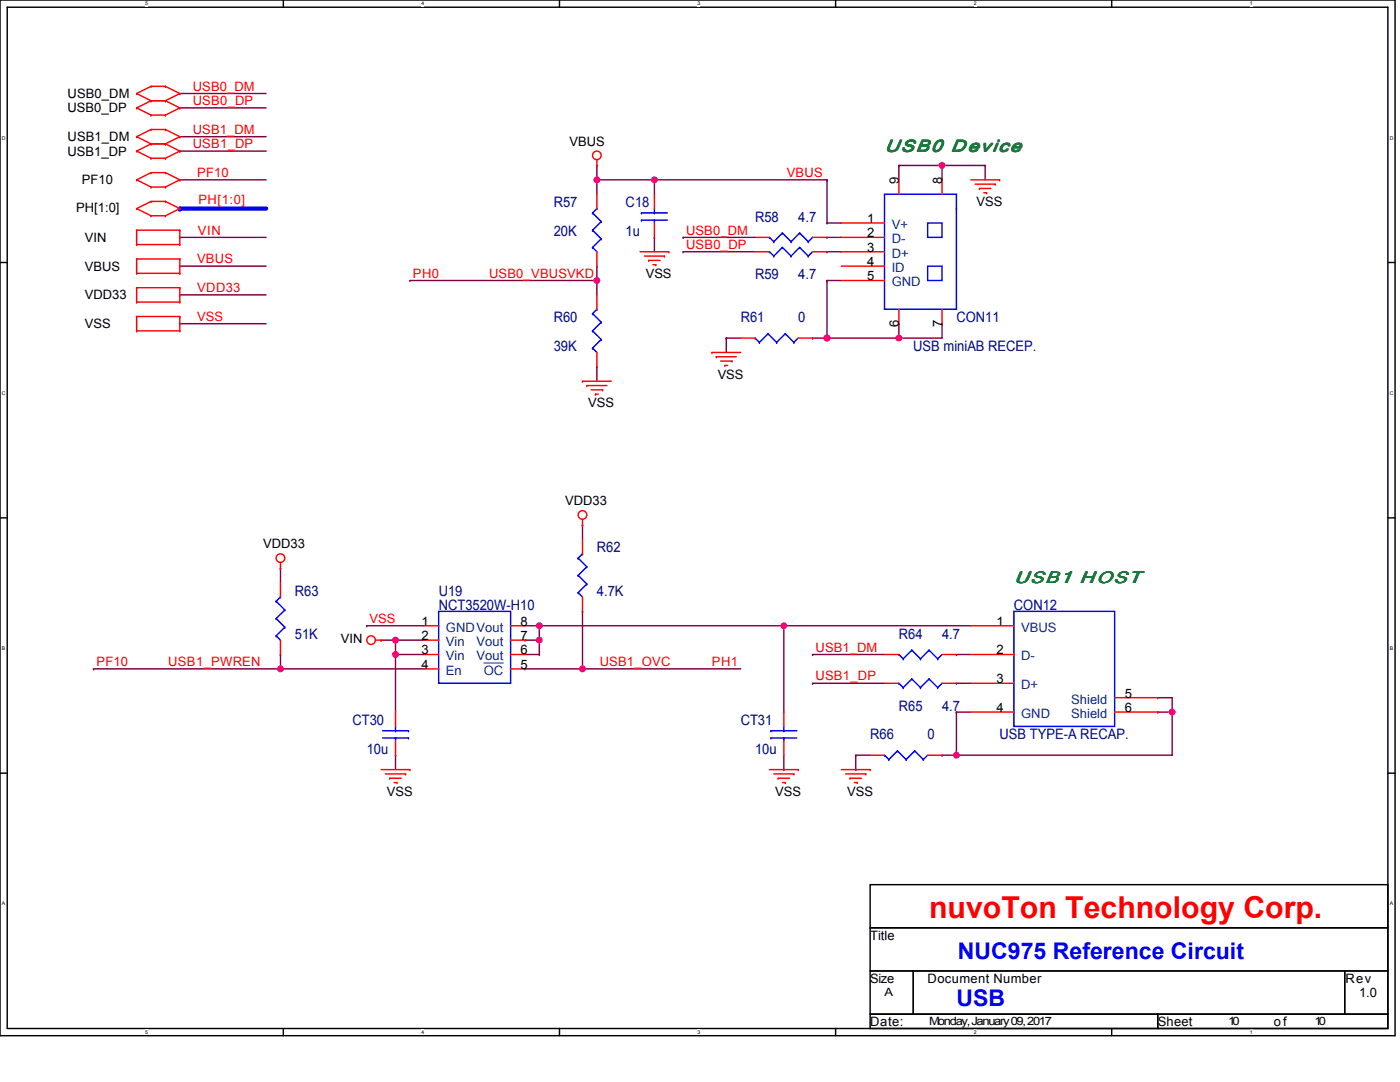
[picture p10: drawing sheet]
<svg xmlns="http://www.w3.org/2000/svg" width="279mm" height="216mm" viewBox="0 0 279 216" stroke-linecap="round" stroke-linejoin="round" font-family="sans-serif">
<path d="M0 0h278.4v206.7h-278.4zM1.4 1.4h275.6v203.8h-275.6z" fill="none" stroke="#000" stroke-width=".29"/>
<g fill="#fff">
<path d="M29 .2h.6v1.1h-.6z"/>
<path d="M29 205.4h.6v1.1h-.6z"/>
</g>
<path d="M56.5 0v1.4M56.5 205.2v1.5" fill="none" stroke="#000" stroke-width=".29"/>
<g fill="#fff">
<path d="M84.1 .2h.6v1.1h-.6z"/>
<path d="M84.1 205.4h.6v1.1h-.6z"/>
</g>
<path d="M111.7 0v1.4M111.7 205.2v1.5" fill="none" stroke="#000" stroke-width=".29"/>
<g fill="#fff">
<path d="M139.2 .2h.6v1.1h-.6z"/>
<path d="M139.2 205.4h.6v1.1h-.6z"/>
</g>
<path d="M166.8 0v1.4M166.8 205.2v1.5" fill="none" stroke="#000" stroke-width=".29"/>
<g fill="#fff">
<path d="M194.3 .2h.6v1.1h-.6z"/>
<path d="M194.3 205.4h.6v1.1h-.6z"/>
</g>
<path d="M221.9 0v1.4M221.9 205.2v1.5" fill="none" stroke="#000" stroke-width=".29"/>
<g fill="#fff">
<path d="M249.4 .2h.6v1.1h-.6z"/>
<path d="M249.4 205.4h.6v1.1h-.6z"/>
<path d="M.4 26.9h.7v1.2h-.7z"/>
<path d="M277.3 26.9h.8v1.2h-.8z"/>
<path d="M.4 77.9h.7v1.1h-.7z"/>
<path d="M277.3 77.9h.8v1.1h-.8z"/>
</g>
<path d="M0 52.4h1.4M277 52.4h1.4" fill="none" stroke="#000" stroke-width=".29"/>
<g fill="#fff">
<path d="M.4 128.8h.7v1.2h-.7z"/>
<path d="M277.3 128.8h.7v1.2h-.7z"/>
</g>
<path d="M0 103.3h1.4M277 103.3h1.4" fill="none" stroke="#000" stroke-width=".29"/>
<g fill="#fff">
<path d="M.4 179.7h.7v1.2h-.7z"/>
<path d="M277.3 179.7h.7v1.2h-.7z"/>
</g>
<path d="M0 154.3h1.4M277 154.3h1.4" fill="none" stroke="#000" stroke-width=".29"/>
<g fill="none" stroke="#800040" stroke-width=".29">
<path d="M119.1 35.9h.1M119.1 33h.1M119.1 33v5.8M130.6 35.9h.1M130.6 35.9h34.4M165 35.9h.1M165 35.9v8.6M179.4 33h.1M179.4 33v2.9M188 33h.1M188 33v2.9M196.6 33h.1"/>
<path d="M196.6 33v2.9M119.1 56h.1M119.1 56v2.8M136.3 50.2h.1M136.3 47.4h.1M136.3 50.2h14.4M136.3 47.4h14.4M165 47.4h.1M165 50.2h.1M165 44.5h.1M165 56h.1M165 50.2h2.9"/>
<path d="M165 47.4h2.9M165 56v11.5M165 44.5h2.9M165 56h2.9M119.1 73.2h.1M119.1 73.2v2.9M145 67.5h.1M145 67.5v2.8M162.2 67.5h.1M165 67.5h.1M179.4 64.6h.1M179.4 67.5h.1"/>
<path d="M179.4 64.6v2.9M188 64.6h.1M188 64.6v2.9h-25.8M56 113.4h.1M56 113.4v2.8M116.2 104.8h.1M116.2 104.8v2.8M56 133.5h.1M56 130.6h.1M56 133.5h28.7M56 130.6v2.9M73.2 124.9h.1"/>
<path d="M73.2 124.9h11.5M76.1 127.7h.1M76.1 127.7h8.6M78.9 130.6h.1M78.9 127.7h.1M78.9 130.6h5.8M78.9 127.7v14.4M116.2 133.5h.1M116.2 122h.1M116.2 133.5h31.6M116.2 122v11.5M231.1 139.2h.1"/>
<path d="M231.1 139.2h2.8v11.5h-45.9M78.9 150.7h.1M78.9 150.7v2.9M170.8 150.7h.1M170.8 150.7h2.9M188 150.7h.1M190.9 142.1h.1M190.9 150.7h.1M190.9 142.1h2.8M190.9 142.1v8.6M231.1 142.1h.1M231.1 142.1h2.8"/>
<path d="M233.9 142.1h.1"/>
</g>
<path d="M35.9 41.6h17.2" fill="none" stroke="#00f" stroke-width=".86"/>
<circle cx="35.9" cy="41.6" r=".43" fill="#00f"/>
<g fill="none" stroke="#800040" stroke-width=".29">
<path d="M35.9 18.7h.1M35.9 18.7h17.2M35.9 35.9h.1M35.9 21.5h.1M35.9 30.1h.1M35.9 27.3h.1M35.9 35.9h17.2M35.9 21.5h17.2M35.9 30.1h17.2M35.9 27.3h17.2M119.1 35.9h.1M119.1 35.9h11.5"/>
<path d="M130.6 35.9h.1M130.6 35.9v2.9M179.4 33h.1M179.4 33h17.2M188 33h.1M35.9 53.1h.1M35.9 58.8h.1M35.9 47.4h.1M35.9 53.1h17.2M35.9 58.8h17.2M35.9 47.4h17.2M81.8 56h.1"/>
<path d="M119.1 53.1h.1M119.1 53.1v2.9h-37.3M130.6 47.4h.1M130.6 47.4v2.8M35.9 64.6h.1M35.9 64.6h17.2M145 67.5h.1M145 67.5h2.8M18.7 133.5h.1M18.7 133.5h37.3M104.8 133.5h.1M104.8 127.7h.1"/>
<path d="M104.8 133.5h11.4M104.8 130.6h2.8M104.8 124.9h88.9M104.8 127.7h2.8M107.6 124.9h.1M107.6 127.7h.1M107.6 130.6h.1M107.6 124.9v5.7M156.4 124.9h.1M156.4 124.9v17.2M162.2 130.6h.1M162.2 136.3h.1"/>
<path d="M162.2 130.6h14.3M162.2 136.3h14.3M190.9 130.6h.1M190.9 136.3h.1M190.9 130.6h2.8M190.9 136.3h2.8M156.4 153.6h.1M156.4 150.7v2.9M170.8 153.6h.1M170.8 150.7v2.9"/>
</g>
<g fill="none" stroke="#f00" stroke-width=".29">
<path d="M27.3 18.7h.1M27.3 18.7l2.8 1.4M30.1 17.2h.1M30.1 17.2l-2.8 1.5M30.1 17.2h2.9M33 17.2h.1M33 17.2l2.9 1.5M35.9 18.7h.1M35.9 18.7l-2.9 1.4M27.3 35.9h.1M27.3 21.5h.1M27.3 30.1h.1"/>
<path d="M27.3 27.3h.1M27.3 35.9l2.8 1.4M27.3 21.5l2.8 1.5M27.3 30.1l2.8 1.5M27.3 27.3l2.8 1.4M30.1 34.4h.1M30.1 37.3h.1M30.1 20.1h.1M30.1 23h.1M30.1 28.7h.1M30.1 31.6h.1M30.1 25.8h.1"/>
<path d="M30.1 34.4l-2.8 1.5M30.1 34.4h2.9M30.1 37.3h2.9M30.1 20.1l-2.8 1.4M30.1 20.1h2.9M30.1 23h2.9M30.1 28.7l-2.8 1.4M30.1 28.7h2.9M30.1 31.6h2.9M30.1 25.8l-2.8 1.5M30.1 25.8h2.9M33 34.4h.1"/>
<path d="M33 37.3h.1M33 20.1h.1M33 23h.1M33 28.7h.1M33 31.6h.1M33 25.8h.1M33 34.4l2.9 1.5M33 20.1l2.9 1.4M33 28.7l2.9 1.4M33 25.8l2.9 1.5M35.9 35.9h.1M35.9 21.5h.1"/>
<path d="M35.9 30.1h.1M35.9 27.3h.1M35.9 35.9l-2.9 1.4M35.9 21.5l-2.9 1.5M35.9 30.1l-2.9 1.5M35.9 27.3l-2.9 1.4M119.1 33h.1M119.1 31.9v1.1M119.1 38.8v2.8M130.6 38.8v2.8M179.4 35.9v2.9M188 35.9v2.9"/>
<path d="M193.7 35.9h5.8M194.6 36.7h4M195.5 37.6h.1M195.5 37.6h2.3M196.3 38.5h.6M196.9 38.5h.1M198.6 36.7h.1M199.5 35.9h.1M27.3 41.6h.1M27.3 54.5h.1M27.3 51.7h.1M27.3 57.4h.1"/>
<path d="M27.3 48.8h.1M27.3 45.9h.1M27.3 41.6l2.8 1.5M27.3 51.7h8.6M27.3 54.5h8.6M27.3 45.9v2.9M27.3 51.7v2.8M27.3 57.4v2.9M27.3 57.4h8.6M27.3 45.9h8.6M27.3 48.8h8.6M30.1 40.2h.1"/>
<path d="M30.1 43.1h.1M30.1 40.2l-2.8 1.4M30.1 40.2h2.9M30.1 43.1h2.9M33 40.2h.1M33 43.1h.1M33 40.2l2.9 1.4M35.9 41.6h.1M35.9 51.7h.1M35.9 54.5h.1M35.9 57.4h.1M35.9 45.9h.1"/>
<path d="M35.9 48.8h.1M35.9 41.6l-2.9 1.5M35.9 45.9v2.9M35.9 51.7v2.8M35.9 57.4v2.9M119.1 50.2v2.9M119.1 58.8v2.9M127.7 50.2h5.8M128.6 51.1h4M129.5 52h.1M129.5 52h2.2M130.3 52.8h.6"/>
<path d="M130.6 44.5v2.9M130.9 52.8h.1M132.6 51.1h.1M133.5 50.2h.1M150.7 50.2h2.9M150.7 47.4h2.9M162.2 50.2h2.8M162.2 47.4h2.8M167.9 50.2h8.6M167.9 47.4h8.6M167.9 44.5h8.6M167.9 53.1h8.6"/>
<path d="M167.9 56h8.6M27.3 60.3h.1M27.3 66h.1M27.3 63.2h.1M27.3 63.2v2.8M27.3 60.3h8.6M27.3 63.2h8.6M27.3 66h8.6M35.9 60.3h.1M35.9 63.2h.1M35.9 66h.1M35.9 63.2v2.8"/>
<path d="M116.2 76.1h.1M116.2 76.1h5.8M117.1 76.9h.1M117.1 76.9h4M118 77.8h2.3M118.8 78.7h.1M118.8 78.7h.6M119.1 70.3v2.9M120.3 77.8h.1M142.1 70.3h.1M142.1 70.3h5.7M142.9 71.2h.1"/>
<path d="M142.9 71.2h4.1M143.8 72h2.3M144.7 72.9h.1M144.7 72.9h.5M146.1 72h.1M147.8 67.5h2.9M159.3 67.5h2.9M179.4 61.7v2.9M188 61.7v2.9M56 113.4h.1M56 112.2v1.2M56 116.2v2.9"/>
<path d="M116.2 104.8h.1M116.2 103.6v1.2M116.2 107.6v2.9M116.2 119.1v2.9M56 127.7v2.9M74.9 127.7h1.2M76.1 127.7h.1M84.7 127.7h2.8M84.7 130.6h2.8M84.7 124.9h2.8M84.7 133.5h2.8M101.9 127.7h2.9"/>
<path d="M101.9 130.6h2.9M101.9 124.9h2.9M101.9 133.5h2.9M176.5 130.6h2.9M176.5 136.3h2.9M188 130.6h2.9M188 136.3h2.9M193.7 130.6h8.7M193.7 136.3h8.7M193.7 124.9h8.7M222.4 139.2h8.7M76.1 153.6h5.7"/>
<path d="M76.9 154.4h4M77.8 155.3h.1M77.8 155.3h2.3M78.7 156.1h.5M78.9 142.1v2.9M78.9 147.8v2.9M79.2 156.1h.1M80.9 154.4h.1M81.8 153.6h.1M153.6 153.6h5.7M154.4 154.4h4M155.3 155.3h.1"/>
<path d="M155.3 155.3h2.3M156.1 156.1h.6M156.4 142.1v2.9M156.4 147.8v2.9M156.7 156.1h.1M158.4 154.4h.1M159.3 153.6h.1M167.9 153.6h5.8M168.8 154.4h4M169.6 155.3h.1M169.6 155.3h2.3M170.5 156.1h.6"/>
<path d="M171.1 156.1h.1M172.8 154.4h.1M173.7 153.6h.1M173.7 150.7h2.8M185.1 150.7h2.9M193.7 142.1h8.7M222.4 142.1h8.7"/>
<circle cx="119.1" cy="31" r=".86"/>
<circle cx="56" cy="111.4" r=".86"/>
<circle cx="116.2" cy="102.8" r=".86"/>
<circle cx="74.1" cy="127.7" r=".86"/>
</g>
<path d="M173.7 176.5h103.3v8.6h-103.3zM173.7 185.1h103.3v8.6h-103.3zM173.7 193.7h8.6v8.7h-8.6zM182.3 193.7h86.1v8.7h-86.1zM268.4 193.7h8.6v8.7h-8.6zM173.7 202.4h57.4v2.8h-57.4zM231.1 202.4h45.9v2.8h-45.9z" fill="none" stroke="#000" stroke-width=".29"/>
<g fill="none" stroke="#00f" stroke-width=".29">
<path d="M176.5 38.8h14.4v22.9h-14.4zM118.3 49.4h.1M118.3 45.9h.1M118.3 42.5h.1M118.3 49.4l.8 .8M118.3 45.9l1.7 1.8M118.3 42.5l1.7 1.7M119.1 41.6h.1M119.1 41.6l-.8 .9M120 47.7h.1M120 44.2h.1M120 47.7l-1.7 1.7"/>
<path d="M120 44.2l-1.7 1.7M128 42.5h.1M128 43.9h.1M128 42.5h5.2M128 43.9h5.2M130.6 43.9h.1M130.6 42.5h.1M130.6 41.6v.9M130.6 43.9v.6M153.6 47.4h.1M153.6 50.2h.1M153.6 47.4l.8 .8"/>
<path d="M153.6 50.2l.8 .9M154.4 48.2h.1M154.4 51.1h.1M156.1 46.5h.1M156.1 49.4h.1M156.1 46.5l1.8 1.7M156.1 46.5l-1.7 1.7M156.1 49.4l1.8 1.7M156.1 49.4l-1.7 1.7M157.9 48.2h.1M157.9 51.1h.1M159.6 46.5h.1"/>
<path d="M159.6 49.4h.1M159.6 46.5l1.7 1.7M159.6 46.5l-1.7 1.7M159.6 49.4l1.7 1.7M159.6 49.4l-1.7 1.7M161.3 48.2h.1M161.3 51.1h.1M162.2 47.4l-.9 .8M162.2 50.2l-.9 .9M185.1 44.5h2.9v2.9h-2.9zM185.1 53.1h2.9v2.9h-2.9zM190.9 41.6h.1"/>
<path d="M118.3 69.5h.1M118.3 66h.1M118.3 62.6h.1M118.3 69.5l.8 .8M118.3 66l1.7 1.7M118.3 62.6l1.7 1.7M119.1 61.7h.1M119.1 61.7l-.8 .9M120 67.7h.1M120 64.3h.1M120 67.7l-1.7 1.8M120 64.3l-1.7 1.7"/>
<path d="M150.7 67.5h.1M150.7 67.5l.9 .8M151.6 68.3h.1M153.3 66.6h.1M153.3 66.6l1.7 1.7M153.3 66.6l-1.7 1.7M155 68.3h.1M156.7 66.6h.1M156.7 66.6l1.7 1.7M156.7 66.6l-1.7 1.7M158.4 68.3h.1M159.3 67.5l-.9 .8"/>
<path d="M55.1 120h.1M55.1 120l1.7 1.7M56 119.1h.1M56 119.1l-.9 .9M115.4 118.3h.1M115.4 114.8h.1M115.4 111.4h.1M115.4 118.3l.8 .8M115.4 114.8l1.7 1.7M115.4 111.4l1.7 1.7M116.2 110.5h.1M116.2 110.5l-.8 .9"/>
<path d="M117.1 116.5h.1M117.1 113.1h.1M117.1 116.5l-1.7 1.8M117.1 113.1l-1.7 1.7M55.1 126.9h.1M55.1 123.4h.1M55.1 126.9l.9 .8M55.1 123.4l1.7 1.7M56.8 125.1h.1M56.8 121.7h.1M56.8 125.1l-1.7 1.8M56.8 121.7l-1.7 1.7"/>
<path d="M87.5 122h14.4v14.3h-14.4zM179.4 130.6h.1M179.4 136.3h.1M179.4 130.6l.9 .9M179.4 136.3l.9 .9M180.3 131.5h.1M180.3 137.2h.1M182 129.7h.1M182 135.5h.1M182 129.7l1.7 1.8M182 129.7l-1.7 1.8M182 135.5l1.7 1.7"/>
<path d="M182 135.5l-1.7 1.7M183.7 131.5h.1M183.7 137.2h.1M185.4 129.7h.1M185.4 135.5h.1M185.4 129.7l1.7 1.8M185.4 129.7l-1.7 1.8M185.4 135.5l1.7 1.7M185.4 135.5l-1.7 1.7M187.1 131.5h.1M187.1 137.2h.1M188 130.6l-.9 .9"/>
<path d="M188 136.3l-.9 .9M202.4 122h20v23h-20zM76.4 145.8h5.1M76.4 147.3h5.1M78.9 147.3h.1M78.9 145.8h.1M78.9 145v.8M78.9 147.3v.5M81.5 145.8h.1M81.5 147.3h.1M153.8 145.8h.1M153.8 147.3h.1"/>
<path d="M153.8 145.8h5.2M153.8 147.3h5.2M156.4 147.3h.1M156.4 145.8h.1M156.4 145v.8M156.4 147.3v.5M176.5 150.7h.1M176.5 150.7l.9 .9M177.4 151.6h.1M179.1 149.8h.1M179.1 149.8l1.7 1.8M179.1 149.8l-1.7 1.8"/>
<path d="M180.8 151.6h.1M182.5 149.8h.1M182.5 149.8l1.8 1.8M182.5 149.8l-1.7 1.8M184.3 151.6h.1M185.1 150.7l-.8 .9"/>
</g>
<path d="M96.6 132.3h3.9" fill="none" stroke="#004080" stroke-width=".2"/>
<circle cx="56" cy="133.5" r=".57" fill="#f0f"/>
<circle cx="56" cy="133.5" r=".57" fill="none" stroke="#f0f" stroke-width=".29"/>
<circle cx="233.9" cy="142.1" r=".57" fill="#f0f"/>
<circle cx="233.9" cy="142.1" r=".57" fill="none" stroke="#f0f" stroke-width=".29"/>
<circle cx="190.9" cy="150.7" r=".57" fill="#f0f"/>
<circle cx="190.9" cy="150.7" r=".57" fill="none" stroke="#f0f" stroke-width=".29"/>
<circle cx="179.4" cy="67.5" r=".57" fill="#f0f"/>
<circle cx="179.4" cy="67.5" r=".57" fill="none" stroke="#f0f" stroke-width=".29"/>
<circle cx="130.6" cy="35.9" r=".57" fill="#f0f"/>
<circle cx="130.6" cy="35.9" r=".57" fill="none" stroke="#f0f" stroke-width=".29"/>
<circle cx="78.9" cy="130.6" r=".57" fill="#f0f"/>
<circle cx="78.9" cy="130.6" r=".57" fill="none" stroke="#f0f" stroke-width=".29"/>
<circle cx="116.2" cy="133.5" r=".57" fill="#f0f"/>
<circle cx="116.2" cy="133.5" r=".57" fill="none" stroke="#f0f" stroke-width=".29"/>
<circle cx="165" cy="67.5" r=".57" fill="#f0f"/>
<circle cx="165" cy="67.5" r=".57" fill="none" stroke="#f0f" stroke-width=".29"/>
<circle cx="78.9" cy="127.7" r=".57" fill="#f0f"/>
<circle cx="78.9" cy="127.7" r=".57" fill="none" stroke="#f0f" stroke-width=".29"/>
<circle cx="165" cy="67.5" r=".57" fill="#f0f"/>
<circle cx="165" cy="67.5" r=".57" fill="none" stroke="#f0f" stroke-width=".29"/>
<circle cx="119.1" cy="56" r=".57" fill="#f0f"/>
<circle cx="119.1" cy="56" r=".57" fill="none" stroke="#f0f" stroke-width=".29"/>
<circle cx="107.6" cy="124.9" r=".57" fill="#f0f"/>
<circle cx="107.6" cy="124.9" r=".57" fill="none" stroke="#f0f" stroke-width=".29"/>
<circle cx="156.4" cy="124.9" r=".57" fill="#f0f"/>
<circle cx="156.4" cy="124.9" r=".57" fill="none" stroke="#f0f" stroke-width=".29"/>
<circle cx="188" cy="33" r=".57" fill="#f0f"/>
<circle cx="188" cy="33" r=".57" fill="none" stroke="#f0f" stroke-width=".29"/>
<circle cx="107.6" cy="127.7" r=".57" fill="#f0f"/>
<circle cx="107.6" cy="127.7" r=".57" fill="none" stroke="#f0f" stroke-width=".29"/>
<circle cx="119.1" cy="35.9" r=".57" fill="#f0f"/>
<circle cx="119.1" cy="35.9" r=".57" fill="none" stroke="#f0f" stroke-width=".29"/>
<text font-size="6" fill="#f00" x="185.4" y="183.1">nuvoTon Technology Corp.</text>
<g font-size="4.6" fill="#00f">
<text x="191.2" y="191.3">NUC975 Reference Circuit</text>
<text x="190.9" y="200.8">USB</text>
</g>
<g font-size="3.4" fill="#008000">
<text x="176.5" y="30.2">USB0 D evice</text>
<text x="176.6" y="30.2">USB0 Device</text>
<text x="202.4" y="116.3">USB1 H OST</text>
<text x="202.4" y="116.3">USB1 HOST</text>
</g>
<g font-size="2.9" fill="#000080">
<text x="110.5" y="41.4">R57</text>
<text x="124.9" y="41.4">C18</text>
<text x="110.5" y="47.1">20K</text>
<text x="124.9" y="47.1">1u</text>
<text x="150.7" y="44.2">R58</text>
<text x="159.3" y="44.2">4.7</text>
<text x="150.7" y="55.7">R59</text>
<text x="159.3" y="55.7">4.7</text>
<text x="110.5" y="64.3">R60</text>
<text x="147.8" y="64.3">R61</text>
<text x="159.3" y="64.3">0</text>
<text x="190.9" y="64.3">CON11</text>
<text x="110.5" y="70.1">39K</text>
<text x="182.3" y="70.1">USB miniAB RECEP.</text>
<text x="119.1" y="110.2">R62</text>
<text x="58.8" y="118.8">R63</text>
<text x="87.5" y="118.8">U19</text>
<text x="119.1" y="118.8">4.7K</text>
<text x="87.5" y="121.7">NCT3520W-H10</text>
<text x="202.4" y="121.7">CON12</text>
<text x="58.8" y="127.5">51K</text>
<text x="179.4" y="127.5">R64</text>
<text x="188" y="127.5">4.7</text>
<text x="179.4" y="141.8">R65</text>
<text x="188" y="141.8">4.7</text>
<text x="70.3" y="144.7">CT30</text>
<text x="147.8" y="144.7">CT31</text>
<text x="173.7" y="147.5">R66</text>
<text x="185.1" y="147.5">0</text>
<text x="199.5" y="147.5">USB TYPE-A RECAP.</text>
<text x="73.2" y="150.4">10u</text>
<text x="150.7" y="150.4">10u</text>
</g>
<g font-size="2.6">
<text x="13.5" y="22.4">USB0_DP</text>
<text x="13.5" y="19.6">USB0_DM</text>
<text x="13.5" y="28.2">USB1_DM</text>
<text x="113.7" y="29">VBUS</text>
<text x="13.5" y="31">USB1_DP</text>
<text x="16.4" y="36.8">PF10</text>
<text x="179.4" y="36.7" transform="rotate(-90 179.4 36.7)">9</text>
<text x="188" y="36.7" transform="rotate(-90 188 36.7)">8</text>
<text x="194.9" y="41.1">VSS</text>
<text x="15.2" y="42.2">PH[1:0]</text>
<text x="173.1" y="44.5">1</text>
<text x="173.1" y="47.4">2</text>
<text x="16.9" y="48.3">VIN</text>
<text x="173.1" y="50.2">3</text>
<text x="173.1" y="53.1">4</text>
<text x="16.9" y="54">VBUS</text>
<text x="16.9" y="59.7">VDD33</text>
<text x="128.9" y="55.4">VSS</text>
<text x="173.1" y="56">5</text>
<text x="16.9" y="65.5">VSS</text>
<text x="179.4" y="65.2" transform="rotate(-90 179.4 65.2)">6</text>
<text x="188" y="65.2" transform="rotate(-90 188 65.2)">7</text>
<text x="143.2" y="75.5">VSS</text>
<text x="117.4" y="81.3">VSS</text>
<text x="112.8" y="100.8">VDD33</text>
<text x="52.5" y="109.4">VDD33</text>
<text x="84.1" y="124.9">1</text>
<text x="103.9" y="124.9">8</text>
<text x="198.9" y="124.9">1</text>
<text x="68" y="128.3">VIN</text>
<text x="84.1" y="127.7">2</text>
<text x="84.1" y="130.6">3</text>
<text x="103.9" y="130.6">6</text>
<text x="103.9" y="127.7">7</text>
<text x="198.9" y="130.6">2</text>
<text x="84.1" y="133.5">4</text>
<text x="103.9" y="133.5">5</text>
<text x="198.9" y="136.3">3</text>
<text x="198.9" y="142.1">4</text>
<text x="224.5" y="139.2">5</text>
<text x="224.5" y="142.1">6</text>
<text x="77.2" y="158.8">VSS</text>
<text x="154.7" y="158.8">VSS</text>
<text x="169.1" y="158.8">VSS</text>
<text x="173.7" y="187.5">Title</text>
<text x="173.7" y="196.1">Size</text>
<text x="185.1" y="196.1">Document Number</text>
<text x="268.5" y="196.1">Rev</text>
<text x="271.2" y="199">1.0</text>
<text x="173.7" y="204.7">Date:</text>
<text x="231.1" y="204.7">Sheet</text>
<text x="254.2" y="204.7">of</text>
</g>
<g font-size="2.6" fill="#f00">
<text x="38.5" y="21">USB0_DP</text>
<text x="38.5" y="18.1">USB0_DM</text>
<text x="38.5" y="29.6">USB1_DP</text>
<text x="38.5" y="26.7">USB1_DM</text>
<text x="39.3" y="35.3">PF10</text>
<text x="157" y="35.3">VBUS</text>
<text x="39.6" y="40.8">PH[1:0]</text>
<text x="39.5" y="46.8">VIN</text>
<text x="136.9" y="46.8">USB0_DM</text>
<text x="39.3" y="52.5">VBUS</text>
<text x="136.9" y="49.7">USB0_DP</text>
<text x="39.3" y="58.3">VDD33</text>
<text x="82.4" y="55.4">PH0</text>
<text x="97.6" y="55.4">USB0_VBUSVKD</text>
<text x="39.3" y="64">VSS</text>
<text x="73.8" y="124.3">VSS</text>
<text x="162.8" y="130">USB1_DM</text>
<text x="19.2" y="132.9">PF10</text>
<text x="33.6" y="132.9">USB1_PWREN</text>
<text x="119.7" y="132.9">USB1_OVC</text>
<text x="142.1" y="132.9">PH1</text>
<text x="162.7" y="135.8">USB1_DP</text>
</g>
<g font-size="2.6" fill="#004080">
<text x="178" y="45.7">V+</text>
<text x="178" y="48.5">D-</text>
<text x="178" y="51.4">D+</text>
<text x="178" y="54.3">ID</text>
<text x="178" y="57.1">GND</text>
<text x="89" y="126">GNDVout</text>
<text x="89" y="128.9">Vin</text>
<text x="89" y="131.8">Vin</text>
<text x="95.1" y="131.8">Vout</text>
<text x="95.1" y="128.9">Vout</text>
<text x="203.8" y="126">VBUS</text>
<text x="203.8" y="131.8">D-</text>
<text x="89" y="134.6">En</text>
<text x="96.6" y="134.6">OC</text>
<text x="203.8" y="137.5">D+</text>
<text x="203.8" y="143.2">GND</text>
<text x="213.8" y="140.4">Shield</text>
<text x="213.8" y="143.2">Shield</text>
</g>
<g font-size="2.3">
<text x="176.5" y="198.7">A</text>
<text x="185.4" y="204.4">Monday, January 09, 2017</text>
<text x="245.1" y="204.4">10</text>
<text x="262.3" y="204.4">10</text>
</g>
<g font-size="1">
<text x="29" y="1.1">5</text>
<text x="84.1" y="1.1">4</text>
<text x="139.2" y="1.1">3</text>
<text x="194.3" y="1.1">2</text>
<text x="249.4" y="1.1">1</text>
<text x=".4" y="27.8">D</text>
<text x="277.3" y="27.8">D</text>
<text x=".4" y="78.8">C</text>
<text x="277.3" y="78.8">C</text>
<text x=".4" y="129.7">B</text>
<text x="277.3" y="129.7">B</text>
<text x=".4" y="180.7">A</text>
<text x="277.3" y="180.7">A</text>
<text x="29" y="206.3">5</text>
<text x="84.1" y="206.3">4</text>
<text x="139.2" y="206.3">3</text>
<text x="194.3" y="206.3">2</text>
<text x="249.4" y="206.3">1</text>
</g>
</svg>
